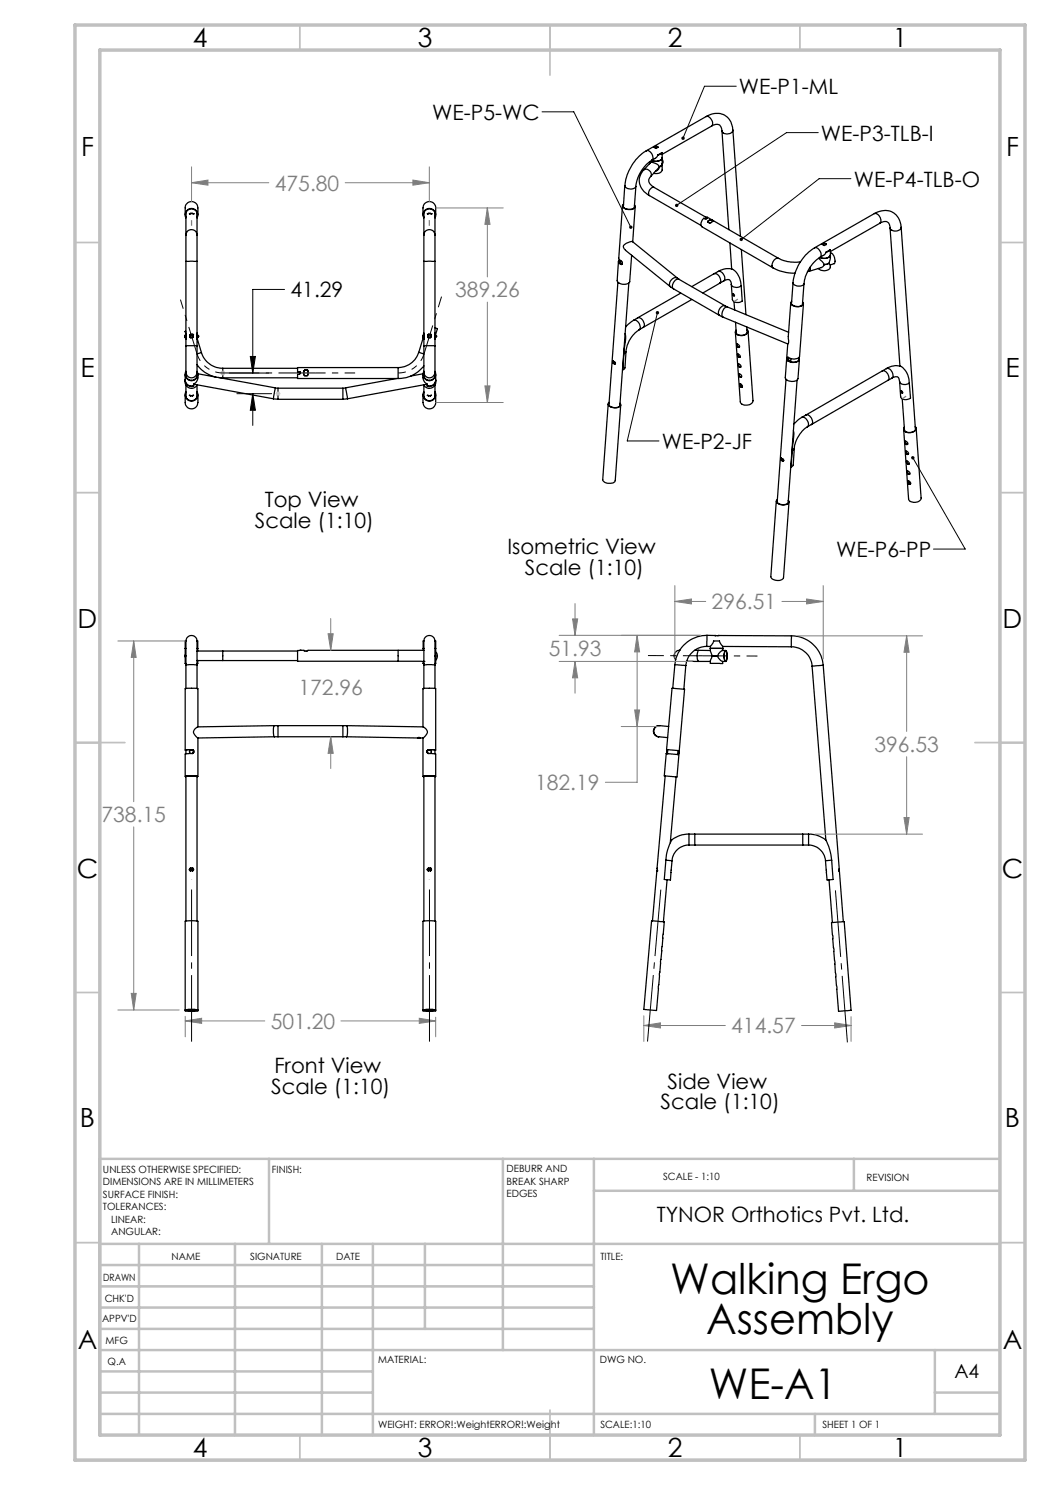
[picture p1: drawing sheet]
<svg xmlns="http://www.w3.org/2000/svg" width="210mm" height="297mm" viewBox="0 0 210 297" stroke-linecap="round" stroke-linejoin="round" font-family="sans-serif">
<g fill="none" stroke="#000" stroke-width=".25">
<path d="M125 37.1a1.33 1.33 0 0 0 2.2 .2M125 37.1l-.3 4.3M127.2 37.3l-.3 4.3M128.7 34a3.1 3.1 0 0 0 1.1 5l.1 .1M128.7 34a1.02 1.02 0 0 1 1.2 .2 1.02 1.02 0 0 1 .2 1.1M129.3 30.2a9.5 9.5 0 0 0-4.3 6.9M129.3 30.2a1.24 1.24 0 0 1 1.1 1.9M129.9 39.1l10.3 6M129.9 32.3v.4v-.2a1.93 1.93 0 0 1 2 .9M130.1 35.3a1.17 1.17 0 0 0 .4 2l.3 .2M130.2 32.4l-1.5 1.6M130.4 32.1a7.2 7.2 0 0 0-3.2 5.2"/>
<path d="M130.4 32.1a1.41 1.41 0 0 0 2-.6 1.47 1.47 0 0 1-2 .6zM130.8 29.4v.1M130.8 37.5a1.08 1.08 0 0 0-.9 1.6M130.8 37.5l10.3 5.9M131.1 31.7l-.7 .4M131.1 29.2l-.3 .2M131.1 29.3l-.3 .2M131.1 29.2v.1M131.3 29.2h-.2M131.3 29.2l.3 .2M131.3 29.3h-.2M131.3 29.3l.3 .2"/>
<path d="M131.3 29.2v.1M131.6 31l-.2 .4-.4 .3M131.6 29.4v.1l-.4 .2-.4-.2M131.6 29.5h.1M131.6 29.4v.1M131.9 33.4l-.3 .6-.5 .3M131.9 33.4l-1.8 1.9M132.4 30.5l-.3 .3-.5 .2M132.4 30.5v.4M132.4 30.5l-.8 .5M132.4 30.9v1.9M132.4 32.8l-.1 .3-.4 .3"/>
<path d="M132.4 32.8v1.2a1.36 1.36 0 0 1-1.7 .7M132.4 31.9l.2 .3-.1 .6M132.5 32.8h-.1M141.2 23.3a3.3 3.3 0 0 1 3.6-.3 3.3 3.3 0 0 1 1.8 3M141.2 23.3a1.33 1.33 0 0 1 1.3 1.7l-.2 .2M141.2 23.3l-11.9 6.9M142.3 25.2l.1-.1a1.16 1.16 0 0 1 1.4-.2 1.16 1.16 0 0 1 .6 1.3M142.3 25.2l-9.9 5.7M144.4 26.2l1.4 19.7M146.6 26a1.23 1.23 0 0 1-1.1 .8 1.23 1.23 0 0 1-1.1-.6M146.6 26l1.5 21.3M37 43v-1.4a1.27 1.27 0 0 1 1.3-1.3 1.27 1.27 0 0 1 1.3 1.3v1.4"/>
<path d="M37.2 47v5.3M37.2 43.4a1.2 1.2 0 0 1 1.1-1.6 1.2 1.2 0 0 1 1.1 1.6M37.2 43.6a1.28 1.28 0 0 1 1.1-1.9 1.28 1.28 0 0 1 1.1 1.9M37.2 52.3h2.2M37.2 47a1.11 1.11 0 0 1 1.1-1.1 1.11 1.11 0 0 1 1.1 1.1M37.2 42.5v4.5M37.2 52.3v16.9M37.9 42.8h.1M38.1 42.7l-.2 .1M38.1 42.7h.4M38.1 42.7h.1M38.5 42.7l.2 .1"/>
<path d="M38.5 42.7h.1M38.7 42.8h.1M39.4 47v5.3M39.4 42.5v4.5M39.4 52.3v16.9M84.6 43v-1.4a1.27 1.27 0 0 1 1.3-1.3 1.27 1.27 0 0 1 1.2 1.3v1.4M84.8 47v5.3M84.8 43.4a1.2 1.2 0 0 1 1.1-1.6 1.2 1.2 0 0 1 1.1 1.6M84.8 43.6a1.28 1.28 0 0 1 1.1-1.9 1.28 1.28 0 0 1 1.1 1.9M84.8 52.3h2.2M84.8 47a1.11 1.11 0 0 1 1.1-1.1 1.11 1.11 0 0 1 1.1 1.1M84.8 42.5v4.5"/>
<path d="M84.8 52.3v16.9M85.5 42.8h.1M85.7 42.7l-.2 .1M85.7 42.7h.4M85.7 42.7h.1M86.1 42.7l.2 .1M86.1 42.7h.1M86.3 42.8h.1M87 47v5.3M87 42.5v4.5M87 52.3v16.9M123.6 56.4l-1.8 24.7"/>
<path d="M123.9 52.6v-.6a.51 .51 0 0 0-.2 .5 .51 .51 0 0 0 .5 .4M123.9 52.1a.47 .47 0 0 0-.1 .5 .47 .47 0 0 0 .4 .2M124 52.1a.4 .4 0 0 0 0 .5 .4 .4 0 0 0 .4 .1M124.1 52.1a.44 .44 0 0 0 .3 .6M124.2 52.8h.2M124.2 52.8v.1M124.4 52.7l-.2 .2M124.5 41.2l-.7 10.4 .2 .4a.54 .54 0 0 1 .4 .7M124.7 40.8a.44 .44 0 0 0-.2 .5 .44 .44 0 0 0 .4 .4M124.7 40.9l-.1 .3 .3 .5M125.1 50.1l9 7.3M125.8 56.6l-1.8 24.6"/>
<path d="M126.3 51l-.4 5.3a1.52 1.52 0 0 1-2.5-.2l.3-3.8M126.5 48.3h-.3a1.71 1.71 0 0 0-1.5 1.1l.4 .6M126.5 48.3l9 7.3M126.9 41a.6 .6 0 0 1 0 .7 .6 .6 0 0 1-.6 .2h-.9l-.5-.2M126.9 41.1a.63 .63 0 0 1-.2 .6 .63 .63 0 0 1-.6 .2l-1.2-.2M127 41.3l-.5 7.1M134.1 57.4l.6 .4M134.7 57.8l9.2 5.3M135.5 55.6l.3 .3M135.5 55.6a1.21 1.21 0 0 0-1.3 .4 1.21 1.21 0 0 0-.1 1.4M135.8 55.9a1.24 1.24 0 0 0-1.1 1.9M135.8 55.9l9.2 5.3"/>
<path d="M136.1 58.6l-8.6 5M138.4 59.9l-9.7 5.6M141.1 43.5h.4l14.2 8.2M141.1 43.5l.3 .1M141.4 43.6v.1l-.2 .1-.4-.2a1.21 1.21 0 0 0-.4 1.8l14.2 8.2M141.4 43.6v.1M141.4 43.6h.1M141.6 44.2v.2l.4 .3 .7-.4M141.6 44.3v.1M141.6 44.2v.1M142.1 44h.3M142.1 44l-.5 .2"/>
<path d="M142.1 44l-.5 .3M142.1 44l.3 .1M142.1 44h.1M142.1 44l.5 .3M142.4 44l.3 .2M142.4 44.1l.3 .2M142.4 44v.1M142.7 44.2v.1M142.7 44.3h.1M142.8 54.7a1.29 1.29 0 0 1 1.1 2M142.8 54.7l-4.4 2.6M143.7 54.3a2.87 2.87 0 0 1 3.4 0l.8 1.3 .3 1.6"/>
<path d="M143.7 54.3a1.29 1.29 0 0 1 1 1.9M143.7 54.3l-.9 .4M143.9 56.7l-3.3 1.9M144.7 56.2a.85 .85 0 0 1 1.1-.3 .85 .85 0 0 1 .5 1M144.7 56.2l-.8 .5M146 48.6l.3 5.2M146.3 56.9l.2 3a1.29 1.29 0 0 0 1.9 .3l-.2-3M146.3 56.9a1.29 1.29 0 0 0 1.9 .3M146.6 58.8l.3 .1v.3l-.3-.1zM146.6 58.8l.1 .3 .2 .1M148.3 49.9l.9 13M154.6 53.6a9.2 9.2 0 0 0 4.4 1"/>
<path d="M155.7 51.7l1.8 .6 1.4 .2 1.2-.1M155.7 51.7a1.27 1.27 0 0 0-1.1 1.9M158.6 56.5a1.3 1.3 0 0 0 2.2 .2M158.6 56.5l-.3 4.3M160.8 56.7l-.3 4.3M161.9 54.3h-.4M162 53.4v.6l-.1 .3M162.9 49.6a9.5 9.5 0 0 0-4.3 6.9M162.9 49.6a1.29 1.29 0 0 1 1.1 1.9M163.7 51.6l.8 .7 .3 .6M164 51.5h.1a1.49 1.49 0 0 0 2-.5 1.5 1.5 0 0 1-2.1 .5zM164 51.5a7.3 7.3 0 0 0-3.2 5.2"/>
<path d="M164.3 53.5l-2.4 .8M164.5 48.9h.1M164.8 48.6h.1M164.8 48.7h.1M164.8 48.6l-.3 .3M164.8 48.7l-.3 .2M164.8 48.6v.1M164.8 52.9l-.3 .5-.3 .1M164.9 48.6l.3 .2M164.9 48.7l.3 .2M164.9 48.6v.1M165.2 50.4l-.3 .6-.9 .5"/>
<path d="M165.2 48.8l-.3 .3-.4-.2M165.2 48.9h.1M165.2 48.8v.1M165.9 52.6l-.5 .2-.6 .1M165.9 52.6l.2 .4M166 49.9l.1 1.5M166 49.9l-.3 .4-.5 .1M166 49.9l-.8 .5M166.1 53v.4a1.51 1.51 0 0 1-2.4 .3M166.1 51.4l-.2 1.2M166.1 50.7a1.42 1.42 0 0 1 .9 1.7l-.1 .3-.8 .3M174.9 42.7a3.3 3.3 0 0 1 5.1 1.5l.2 1.3"/>
<path d="M174.9 42.7a1.31 1.31 0 0 1 1.1 2M174.9 42.7l-12 6.9M176 44.7l.3-.2a1.1 1.1 0 0 1 1.2-.1 1.1 1.1 0 0 1 .5 1.2M176 44.7l-9.9 5.6M178 45.6l2 27.6M180.2 45.5a1.25 1.25 0 0 1-2.2 .1M180.2 45.5l2.9 40.5M37 67.2h.1M37 78.9v1.6a1.27 1.27 0 0 0 1.3 1.3 1.27 1.27 0 0 0 1.3-1.3v-1.6M37 67.2l.2 .6M37 74.9v1a1.3 1.3 0 0 0 1.7 1.2v.1M37.2 69.2v5.3"/>
<path d="M37.2 78.3a1.28 1.28 0 0 0 1.1 1.9 1.28 1.28 0 0 0 1.1-1.9M37.2 78.5a1.2 1.2 0 0 0 1.1 1.6 1.2 1.2 0 0 0 1.1-1.6M37.2 66.6l-.2 .5 .2 .7M37.2 66.2l-.2 .1 .1 .4M37.2 74.3a1.27 1.27 0 0 0 1.1 1.8 1.27 1.27 0 0 0 1.1-1.8M37.2 74.4a1.19 1.19 0 0 0 1.1 1.7 1.19 1.19 0 0 0 1.1-1.7M37.2 69.2h2.2M37.2 74.5a1.11 1.11 0 0 0 1.1 1.1 1.11 1.11 0 0 0 1.1-1.1M37.2 74.5v.8M37.2 77v2.4M38 67.2a.3 .3 0 0 1 .3-.3 .3 .3 0 0 1 .3 .3M38 67l.1 .6 .5-.1v-.5"/>
<path d="M38.1 66.9l-.1 .1M38.1 66.9h.4M38.1 66.9h.1M38.1 79.1h.4M38.1 79.1h-.2l.2 .1M38.1 79.2h.4M38.1 79.1v.1M38.5 77.2v.1M38.5 79.1h.2l-.2 .1M38.5 79.1v.1M38.5 66.9l.1 .1M38.5 66.9h.1"/>
<path d="M38.7 77.1v.1M38.7 77.2l-.2 .1M39.4 72.9a6.4 6.4 0 0 0 5.2 2.7M39.4 69.2v5.3M39.4 67.8l.1-.3-.1 .2 .9 2.8M39.4 66.6l.1 .5-.1 .7M39.4 74.5v.8M39.4 77v2.4M39.4 75.1v.1M39.4 77a1.3 1.3 0 0 1-1.6 .6 1.3 1.3 0 0 1-.8-1.6 1.28 1.28 0 0 0 1.5 1.3M39.5 67.2h.1M39.5 67.2v.3"/>
<path d="M39.5 67.2v.4M39.5 67.2l-.1 .6M39.5 75.6a1.34 1.34 0 0 1-.8 1.2l16 3M39.5 74.8l3.7 .6M39.6 74.9v.7M40.3 70.5a4.5 4.5 0 0 0 4.3 3.2M40.3 70.5l-.9 .3M43.6 75.5l11.5 2.1M44.6 73.7v1.9M44.6 75.6h14.9M44.6 73.7h14.9M54.7 79.8l.9 .1"/>
<path d="M55.1 77.6h.5M55.1 77.6l-.4 2.2M55.6 77.6v2.3M55.6 77.6h13M55.6 79.9h13M59.5 74.4h.1M59.5 74.4h.3M59.8 74.4h.2v.3l-.5 .2v.8h20.1M59.8 74.4h.1M60.8 74.3v.7l.2 .2 .5-.1 .1-.8M61 74l-.2 .3M61 74h.1"/>
<path d="M61 74h.4M61.4 74l.2 .3M61.4 74h.1M68.6 77.6v2.3M69.1 77.6h-.5M69.1 77.6l.4 2.2M69.5 79.8l-.9 .1M79.3 75.7l-10.2 1.9M79.6 73.5h-20.1v.9M79.6 73.5v2.2M83.7 70.5a4.4 4.4 0 0 1-4.1 3M83.7 70.5l1.1 .3"/>
<path d="M84.6 78.9v1.6a1.27 1.27 0 0 0 1.3 1.3 1.27 1.27 0 0 0 1.2-1.3v-1.6M84.6 74.9v.7M84.6 67.2h.1M84.6 67.2l.1 .3M84.6 67.2l.2 .6zM84.6 75.6a1.34 1.34 0 0 0 .9 1.2l-16 3M84.6 74.8l-2.4 .4M84.7 67.5l-1 3M84.7 77a1.3 1.3 0 0 0 1.7 .6 1.3 1.3 0 0 0 .7-1.6 1.27 1.27 0 0 1-1.4 1.3M84.8 73.2a6.4 6.4 0 0 1-5.2 2.5M84.8 69.2v5.3M84.8 78.3a1.28 1.28 0 0 0 1.1 1.9 1.28 1.28 0 0 0 1.1-1.9"/>
<path d="M84.8 78.5a1.2 1.2 0 0 0 1.1 1.6 1.2 1.2 0 0 0 1.1-1.6M84.8 66.6l-.2 .5 .2 .7-.1-.3M84.8 74.3a1.27 1.27 0 0 0 1.1 1.8 1.27 1.27 0 0 0 1.1-1.8M84.8 74.4a1.19 1.19 0 0 0 1.1 1.7 1.19 1.19 0 0 0 1.1-1.7M84.8 69.2h2.2M84.8 74.5a1.11 1.11 0 0 0 1.1 1.1 1.11 1.11 0 0 0 1.1-1.1M84.8 74.5v.8M84.8 77v2.4M84.8 75.1l-.1 .1M85.4 77.2h.3M85.4 77.2l.3 .1M85.5 77.1l-.1 .1"/>
<path d="M85.6 67.2a.3 .3 0 0 1 .3-.3 .3 .3 0 0 1 .3 .3M85.7 66.9v.7l.5-.1v-.5M85.7 66.9h.4M85.7 66.9h.1M85.7 79.1h.4M85.7 79.1h-.2l.2 .1M85.7 79.2h.4M85.7 79.1v.1M85.7 77.2v.1M86.1 66.9l.1 .1M86.1 66.9h.1M86.1 79.1h.2l-.2 .1"/>
<path d="M86.1 79.1v.1M87 69.2v5.3M87 66.6l.1 .5-.1 .7M87 65.6l.5 .1-.4 1.3M87 74.5v.8M87 77v2.4M87.1 67.2h.1M87.1 67.2l-.1 .6M87.1 74.9v1a1.28 1.28 0 0 1-1.4 1.3M122.5 72.3l.2-.1a.35 .35 0 0 1 .3 .2 .35 .35 0 0 1-.1 .4M122.5 72.4l.1 .2M122.5 72.3v.1"/>
<path d="M122.6 72.2h.1M122.6 72.4l.1 .2M122.6 72.2v.2M122.6 72.2l-.1 .1M122.6 72.4h-.1M122.6 72.6l.3 .2M122.7 72.6l.2 .2M122.7 72.6h-.1M122.9 72.8h.1M124.5 73.3l.1 .1M125 66.7a6.6 6.6 0 0 1-.2 3.1v.9M125.2 70.3l-.2 3.3-.4 .4 .2-3.3"/>
<path d="M125.2 70.3l-.4 .4M126.7 64.1l-1.6 1.3M126.7 64.1a1.24 1.24 0 0 1 1.1 1.9M127.5 63.6a1.29 1.29 0 0 1 1.2 1.9M127.5 63.6l-.8 .5M127.8 66a6 6 0 0 0-2.6 4.3M128.7 65.5l-.9 .5M143.9 63.1l.7 .3M144.6 63.4l13 5.4M145 61.2l.5 .2M145 61.2a1.27 1.27 0 0 0-1.1 1.9M145.5 61.4a1.43 1.43 0 0 0-.9 2"/>
<path d="M145.5 61.4l12.2 5.1M146.8 60.4l.1 1.6M147.1 64.4l.1 2.3M147.4 68.8h.1a.38 .38 0 0 1 .4 .2 .38 .38 0 0 1-.2 .5 .55 .55 0 0 1-.3-.7zM147.4 68.8a.45 .45 0 0 0 .5 .6M147.5 70.8h.2a.36 .36 0 0 1 .3 .3 .36 .36 0 0 1-.2 .4 .52 .52 0 0 1-.3-.7zM147.6 70.8a.45 .45 0 0 0 .4 .6M147.6 72.8h.1a.38 .38 0 0 1 .4 .2 .38 .38 0 0 1-.1 .5l-.3-.2zM147.7 72.8a.47 .47 0 0 0 .5 .6M147.8 74.8h.1a.38 .38 0 0 1 .4 .2 .38 .38 0 0 1-.2 .5 .55 .55 0 0 1-.3-.7zM147.8 74.8a.45 .45 0 0 0 .5 .6M147.9 76.8a.44 .44 0 0 1 .5 .6 .55 .55 0 0 1-.5-.6z"/>
<path d="M148 76.7v.1a.45 .45 0 0 0 .4 .6 .5 .5 0 0 1-.3-.6M148.1 76.8l.2 .4 .2 .1M149.4 65.4v1.1M149.4 66a.89 .89 0 0 1-.2 .9 .89 .89 0 0 1-1 .2 .77 .77 0 0 1-1-1M149.4 65.9a.7 .7 0 0 1 .1 .7 .7 .7 0 0 1-.7 .4 1.2 1.2 0 0 1-1.7-.6l.1-.4M149.6 66.2l1 13.9a1.43 1.43 0 0 1-2.5 .3l-1-14M157.2 75.9l-1.8 24.6M157.5 71.8l.1 .4M157.5 71.6v.2M157.5 71.6h.1M157.5 71.8h.1M157.6 68.8l-.5 6.7a1.61 1.61 0 0 0 2.5 .3l.3-3.9"/>
<path d="M157.6 71.8l.1 .3M157.6 71.5v.1M157.6 71.6v.2M157.7 71.5a.36 .36 0 0 0 0 .5 .36 .36 0 0 0 .5 0l-.1-.3M157.7 72.1l-.1 .1M157.7 71.5a.48 .48 0 0 0 .4 .7M158.2 60.6l-.5 7.1a.98 .98 0 0 1-.1 1.1M158.3 60.3a.59 .59 0 0 0-.1 .6 .59 .59 0 0 0 .7 .3 1.35 1.35 0 0 0 1.8-.5l-.2-.3M158.3 60.4a.56 .56 0 0 0 0 .6 .56 .56 0 0 0 .6 .2 1.19 1.19 0 0 0 1.7-.5l-.1-.2M159.4 76l-1.8 24.6M159.7 71.6l.1 .1M159.7 71.5v.6"/>
<path d="M159.8 71.5v.2M159.8 71.7a.93 .93 0 0 1-1.4 .7l-.7-.3M159.8 71.7h.1M159.8 71.7a.84 .84 0 0 1-1.1 .8l-1.1-.3M160.7 60.8l-.8 10.4a1.55 1.55 0 0 1-2.2 .3l-.2 .1M176.5 74.2a1.26 1.26 0 0 1 1.1 1.9M176.5 74.2l-15.3 8.8M177.3 73.7a2.64 2.64 0 0 1 4 .8l.5 1.3 .1 .8M177.3 73.7a1.27 1.27 0 0 1 1.1 1.9M177.3 73.7l-.8 .5M177.6 76.1l-15.3 8.8M178.4 75.6l.6-.3h.4a.81 .81 0 0 1 .5 1"/>
<path d="M178.4 75.6l-.8 .5M179.9 76.3l.2 3a1.26 1.26 0 0 0 2 .3l-.2-3M179.9 76.3a1.26 1.26 0 0 0 2 .3M180.2 78.2h.2a.2 .2 0 0 1 .2 .2 .2 .2 0 0 1-.2 .2zM180.3 78.2l.2 .4M180.4 79.8l.5 6.3M121.6 80.8l-1.1 15.1a1.52 1.52 0 0 0 2.5 .2l1.1-15.1M121.8 80.6a.67 .67 0 0 0 .1 .7 .67 .67 0 0 0 .7 .2 .96 .96 0 0 0 1.4-.7v-.1M121.8 80.5a.57 .57 0 0 0-.1 .6 .57 .57 0 0 0 .5 .4h.2a1.19 1.19 0 0 0 1.7-.6l-.1-.3M155.5 99.9a.55 .55 0 0 0-.2 .6 .55 .55 0 0 0 .6 .4 1.53 1.53 0 0 0 1.9-.5l-.1-.3M156.2 91.7l.1-.1a.37 .37 0 0 1 .3 .2 .37 .37 0 0 1 0 .4h-.1M156.2 91.8v.3"/>
<path d="M156.2 91.7v.1M156.2 91.8l.1 .2M156.2 91.8h.1M156.2 92.1l.3 .1M156.2 91.6v.1M156.2 91.7h.1M156.3 92l.3 .2M156.3 92l-.1 .1M156.5 92.2h.1M156.6 92.2h.1M158.2 92.8h.1M158.7 86.1l.1 .6-.4 3.4"/>
<path d="M158.9 89.7l-.3 3.3-.4 .4 .2-3.3M158.9 89.7l-.5 .4M160.4 83.5l-1.7 1.3M160.4 83.5a1.29 1.29 0 0 1 1.1 1.9M161.2 83a1.26 1.26 0 0 1 1.1 1.9M161.2 83l-.8 .5M161.5 85.4a6.2 6.2 0 0 0-2.6 4.3M162.3 84.9l-.8 .5M181 88.3l.1-.1a.39 .39 0 0 1 .4 .3 .39 .39 0 0 1-.1 .4l-.3-.2zM181.1 88.2a.47 .47 0 0 0 .4 .7M181.2 90.2a.39 .39 0 0 1 .5 .2 .39 .39 0 0 1-.2 .5 .55 .55 0 0 1-.3-.7zM181.2 90.2a.45 .45 0 0 0 .5 .6"/>
<path d="M181.3 92.2a.42 .42 0 0 1 .4 .2 .42 .42 0 0 1 0 .5l-.4-.3zM181.4 92.2a.45 .45 0 0 0 .4 .6M181.4 94.2h.1a.39 .39 0 0 1 .4 .2 .39 .39 0 0 1-.1 .5l-.3-.2zM181.5 94.2a.5 .5 0 0 0 .5 .6M181.6 96.2a.39 .39 0 0 1 .5 .2 .39 .39 0 0 1-.2 .5 .55 .55 0 0 1-.3-.7zM181.6 96.2a.47 .47 0 0 0 .5 .6M181.7 96.2a.5 .5 0 0 0 .4 .6l-.3-.3v-.3M183.1 85.4a.75 .75 0 0 1-.8 1.1 .95 .95 0 0 1-1.4-1M183.1 85.3a.85 .85 0 0 1-.1 1 .85 .85 0 0 1-.9 .2 .9 .9 0 0 1-1-.1 .9 .9 0 0 1-.3-.9l.1-.1M183.2 85.7l1 13.9a1.39 1.39 0 0 1-1.2 .9 1.39 1.39 0 0 1-1.3-.7l-1-13.9M155.3 100.2l-1.1 15.1a1.62 1.62 0 0 0 2.4 .4l1.2-15.3M155.5 100a.65 .65 0 0 0 .1 .7 .65 .65 0 0 0 .6 .2h.2a.92 .92 0 0 0 1.3-.7"/>
<path d="M37 131.2h.2zM37 132.7h.2zM37 129.7h.2zM37 130.9v.5M37.2 128.2a1.11 1.11 0 0 1 1.1-1.1 1.11 1.11 0 0 1 1.1 1.1M37.2 128.2v4.8M37.2 128.2h-.2v4.5M37.2 133l.6-.1 1.6 .1M37.2 133v4.7M39.4 132.1h5.2M39.4 132.1h.1M39.4 128.2v4.8"/>
<path d="M39.4 132.7h.1zM39.4 129.7h.1zM39.4 128.2h.1v2M39.4 133v4.7M39.5 132.1v.6M44.6 130.2h-5.2M44.6 130.2v1.9M44.6 132.1h14.9M44.6 130.2h14.9M60 130.1h.8l.1 .1h.6l.1-.1h18M60 130.1h-.5v2.2h20.1M60 130.1h.1"/>
<path d="M79.6 132.3h5.2M79.6 130.1h5.2M79.6 130.1v2.2M84.6 132.7h.2zM84.6 129.7h.2zM84.6 132.3v.4M84.8 132.3h.1M84.8 128.2a1.11 1.11 0 0 1 1.1-1.1 1.11 1.11 0 0 1 1.1 1.1M84.8 128.2v4.8M84.8 128.2h-.2v1.9M84.8 133l.6-.1 1.6 .1M84.8 133v4.7"/>
<path d="M87 128.2v4.8M87 131.2h.1zM87 132.7h.1zM87 129.7h.1zM87 128.2h.1v4.5M87 133v4.7M87.1 130.4a1.15 1.15 0 0 1 0 1.6M135 132.9l2.2 .2M135 132.9l-.5 4.8M135.9 130.1a1.1 1.1 0 0 0-1 .6 1.1 1.1 0 0 0 .2 1.2M135.9 130.1h.1M137.2 133.1l-.4 4.8"/>
<path d="M137.3 132.3h2.4M138.9 130.1h.8M139.7 130.1a2.1 2.1 0 0 0 0 2.2M139.7 132.3h2.4M139.7 130.1h2.4M141.4 129.3a4.2 4.2 0 0 0-4.2 3.8M141.4 129.3h.7M141.4 127.1a6.5 6.5 0 0 0-6.4 5.8M141.4 127.1v2.2M141.4 127.1h1.6M142.1 129.3v.9l.3 1M142.1 129.7h2.5z"/>
<path d="M142.1 129.3l.5-.7a.59 .59 0 0 1 .9-.4h.4l.7 1.1M142.4 131.2h1.1M142.4 131.2l-.3 1v.5h2.4v-.4M143 127.1h.1M143 127.1h.7M143.5 131.2a1.59 1.59 0 0 0 1 1.1h.6M143.7 127.1h.1M143.7 127.1l14.6 .1M144.6 129.3v.8M144.6 129.3l13.7 .1M145 130.3l.1-.1a1.32 1.32 0 0 1 .2 1.6l-.1 .4a1.8 1.8 0 0 1-.2-1.9zM145 130.1h.1a1.93 1.93 0 0 1 0 2.2l-.1-.1-.2-.6v-.8z"/>
<path d="M145.1 130.1h-.6a1.61 1.61 0 0 0-1 1.1M158.3 129.4a4.2 4.2 0 0 1 4.1 3.8M158.3 127.2a6.4 6.4 0 0 1 6.3 5.9M158.3 127.2v2.2M162.4 133.2l2.8 34.8M164.6 133.1l4.1 51.2M164.6 133.1l-2.2 .1M37 155.3l1.3-.1zM37.2 150v.8M37.2 155.3v28.9M38.3 155.2l1.3 .1zM38.3 149.9a.39 .39 0 0 1 .4 .4 .39 .39 0 0 1-.3 .4"/>
<path d="M38.3 149.9a.4 .4 0 0 0-.4 .4 .4 .4 0 0 0 .3 .4M38.3 149.9l-.3 .2-.1 .3M38.3 149.9l.3 .1 .1 .4M38.5 149.9l-1.5 .1 1.5-.1M38.5 149.9l.2 .3M38.5 149.9h.1M38.5 150.7l-1.5 .1v4.5M38.7 150.5l-.2 .2M38.7 150.2v.3M38.7 150.2h.1M38.7 150.5h.1M39.4 155.3v28.9"/>
<path d="M39.6 145.4v-7.6l-2.6-.1v12.3M39.6 147.6v7.7M54.9 145.1h.7M54.9 145.1l-15.4 .3a1.09 1.09 0 0 0-.8 .9 1.09 1.09 0 0 0 .6 1.1l.2 .2 15.4-.2M54.9 145.1a3.3 3.3 0 0 0 0 2.3M54.9 147.4h.7M55.6 145.1v2.3M55.6 145.1h13M55.6 147.4h13M68.6 147.4h.7M68.6 145.1h.7M68.6 145.1v2.3"/>
<path d="M69.3 147.4l14.2 .2M69.3 145.1l15.4 .3a1.09 1.09 0 0 1 .7 .9 1.09 1.09 0 0 1-.5 1.1l-.3 .2h-.6M69.3 145.1a3.3 3.3 0 0 1 0 2.3M83.5 147.6h.6zM83.6 147.6h.5M84.6 145.4v-7.6l2.5-.1v12.3M84.6 147.6v7.7M84.6 155.3l1.3-.1zM84.8 155.3v28.9M85.4 150.5l.2 .2 1.5 .1v4.5M85.4 150.2v.3M85.4 150.5h.1"/>
<path d="M85.4 150.2h.1M85.5 150.5l.2 .2M85.5 150.2v.3M85.7 149.9l-.3 .3M85.7 149.9l1.4 .1zM85.7 149.9h.1M85.7 149.9l-.2 .3M85.9 155.2l1.2 .1zM85.9 149.9a.4 .4 0 0 1 .4 .4 .4 .4 0 0 1-.3 .4M85.9 149.9a.39 .39 0 0 0-.4 .4 .39 .39 0 0 0 .3 .4M85.9 149.9l-.4 .2v.3M85.9 149.9l.2 .1 .2 .4"/>
<path d="M87 150v.8M87 155.3v28.9M131.8 147.4l1.7 .1M132 145.1a1.12 1.12 0 0 0-1.3 1 1.12 1.12 0 0 0 1.1 1.3M132 145.1a1.12 1.12 0 0 0-1.2 1 1.12 1.12 0 0 0 1 1.3M132 145.1l1.7 .2M133 155.2l-1.6 19M133.3 149.9l.1 .3M133.3 150.5v.2M133.3 150.5h.1M133.4 150.2h.1M133.4 150.2l-.1 .3"/>
<path d="M133.4 150.7h.1M133.4 150.5l-.1 .2M133.4 149.9l.1 .3M133.5 150.2l-.1 .3M133.5 149.9l-.1 .8M135.2 155.4l-1.1 13.2M135.6 150.1l.1 .3M135.6 150.7l-.1 .2M135.6 150.7h.1M135.7 150.2l-.1 .6M135.7 150.4l-.1 .3M135.7 150.4h.1"/>
<path d="M135.7 150.4v-.3l-2.4-.2 1.1-12.2 2.5 .2-1.5 17.5-2.5-.2 .3-4.5 2.4 .2 .1-.2M135.7 150.4v.3M37.9 173.9l.1 .3h.5M37.9 173.9l.2-.1zM38.1 174.2a.24 .24 0 0 1 .2-.2 .24 .24 0 0 1 .2 .2M38.1 173.8h.4M38.1 173.7h.4M38.1 173.7l-.2 .2M38.1 173.7h.1M38.1 173.8h.1M38.5 173.8l.2 .2zM38.5 173.7l.2 .1v.3l-.2 .1"/>
<path d="M38.5 173.7h.1M38.5 173.8h.1M85.5 173.9v.1l.2-.2zM85.7 174.2a.24 .24 0 0 1 .2-.2 .24 .24 0 0 1 .2 .2M85.7 173.8h.4M85.7 173.7h.4M85.7 173.7a.29 .29 0 0 0-.2 .4 .29 .29 0 0 0 .5 .1h.1M85.7 173.7h.1M85.7 173.8h.1M86.1 173.8l.2 .2zM86.1 173.7l.2 .1v.3l-.2 .1M86.1 173.7h.1"/>
<path d="M86.1 173.8h.1M131.4 174.2h.1M131.4 174.2l-.9 10M133.2 172l-.3 3.9 .6 .1h.6l.3-3.8M133.2 172l1.2 .2M133.4 175.9l-.7 8.5M137.8 169a3.4 3.4 0 0 0-3.4 3.2M137.8 166.8a5 5 0 0 0-3.5 1.3 9.6 9.6 0 0 0-1.1 3.9M137.8 166.8v2.2M137.8 166.8h23.9M137.8 169h23.9M139 166.8v2.2"/>
<path d="M160.5 166.8v2.2M161.7 169a3.5 3.5 0 0 1 3.4 3.2M161.7 166.8a5.4 5.4 0 0 1 3.4 1.2M161.7 166.8v2.2M165.1 168l.1 .1a9.6 9.6 0 0 1 1.1 3.9M165.8 176l.7 8.5M166.3 172l.3 3.9h-.2l-1 .1-.3-3.8M166.3 172l-1.2 .2M37 184.3l.8-.2 1.8 .2v17.9h-.3h-2.3zM84.6 184.3l.8-.2 1.7 .2v17.9h-.3h-2.2zM130.3 184.1l2.6 .3-1.6 17.7-2.5-.2zM166.3 184.5l2.5-.2 1.4 17.8-2.5 .2z"/>
<path d="M37 202l.6-.1 2 .1-.7 .1zM37.1 202l1.8-.1 .6 .1-1.8 .1zM84.6 202l2-.1 .5 .1zM84.7 202l1.8-.1 .6 .1-1.8 .1z"/>
<circle cx="38.3" cy="67.2" r=".3"/>
<circle cx="85.9" cy="67.2" r=".31"/>
</g>
<path d="M23.6 128.2h13.4M26.7 128.2l.5 3.3h-1zM26.7 128.2v32.1M26.7 165.4v36.6M23.6 202h12.2" fill="none" stroke="#808080" stroke-width=".2"/>
<g fill="none" stroke="#c0c0c0" stroke-width=".35">
<path d="M60 5v5M110 5v10M160 5v5M15 48.5h5M200 48.5h5M15 98.5h5M200 98.5h5M15 148.5h10M195 148.5h10M15 198.5h5M200 198.5h5M15 248.5h5"/>
<path d="M200 248.5h5M60 287v5M110 282v10M160 287v5"/>
</g>
<g fill="none" stroke="#c0c0c0" stroke-width=".5">
<path d="M53.8 231.8v17M100.6 231.8v38.2M118.8 231.8v55.2M118.8 238.2h81.2M170.8 231.8v6.4M200 231.8h-180v55.2M20 248.8h180M20 257.3h98.8M20 253h98.8M27.8 248.8v38.2M47 248.8v38.2M64.4 248.8v38.2"/>
<path d="M74.6 248.8v38.2M85 248.8v17M20 265.8h98.8M20 261.5h98.8M20 278.5h54.6M20 274.3h54.6M20 270h180M187 278.5h13M187 270v12.8M20 282.8h180M163 282.8v4.2"/>
</g>
<path d="M15 5h190v287h-190zM20 10h180v277h-180z" fill="none" stroke="#c0c0c0" stroke-width=".7"/>
<path d="M26.7 128.2l.5 3.3h-1z" fill="#808080"/>
<path d="M26.2 198.7h1l-.5 3.3z" fill="none" stroke="#808080" stroke-width=".2"/>
<path d="M26.2 198.7h1l-.5 3.3z" fill="#808080"/>
<path d="M37 204.2l3.3-.5v1zM37 203.3v4.1M37 204.2h16M68.2 204.2h18.9M87.1 203.4v4" fill="none" stroke="#808080" stroke-width=".2"/>
<path d="M37 204.2l3.3-.5v1z" fill="#808080"/>
<path d="M83.9 203.7l3.2 .5-3.2 .5z" fill="none" stroke="#808080" stroke-width=".2"/>
<path d="M83.9 203.7l3.2 .5-3.2 .5z" fill="#808080"/>
<path d="M65.6 126.7h1l-.5 3.4zM66.1 123.7v6.4M66.1 147.4v6.3" fill="none" stroke="#808080" stroke-width=".2"/>
<path d="M65.6 126.7h1l-.5 3.4z" fill="#808080"/>
<path d="M66.1 147.4l.5 3.3h-1z" fill="none" stroke="#808080" stroke-width=".2"/>
<path d="M66.1 147.4l.5 3.3h-1z" fill="#808080"/>
<path d="M38.3 36.5l3.3-.5v1zM38.3 33.4v6.9M38.3 36.5h15.5M69 36.5h16.9M85.9 33.4v6.9" fill="none" stroke="#808080" stroke-width=".2"/>
<path d="M38.3 208.3v-30.4M85.9 208.3v-30.4" fill="none" stroke="#000" stroke-width=".2" stroke-dasharray="15.2 1.3 1.3 1.3" stroke-dashoffset="1.9" stroke-linecap="butt"/>
<path d="M38.3 175.9v.1M85.9 175.9v.1" fill="none" stroke="#808080" stroke-width=".25"/>
<path d="M38.3 36.5l3.3-.5v1z" fill="#808080"/>
<path d="M82.6 36l3.3 .5-3.3 .5z" fill="none" stroke="#808080" stroke-width=".2"/>
<path d="M82.6 36l3.3 .5-3.3 .5z" fill="#808080"/>
<path d="M87.1 41.6h13.5M97.5 41.6l.5 3.3h-1zM97.5 41.6v13.8M97.5 60.4v20.1M87.1 80.5h13.5" fill="none" stroke="#808080" stroke-width=".2"/>
<path d="M97.5 41.6l.5 3.3h-1z" fill="#808080"/>
<path d="M97 77.2h1l-.5 3.3z" fill="none" stroke="#808080" stroke-width=".2"/>
<path d="M97 77.2h1l-.5 3.3z" fill="#808080"/>
<path d="M56.9 57.9h-6.3v16.7M45.8 74.6h7.9M47.4 78.7h6.9M50.1 71.3h1l-.5 3.3zM50.6 78.7l.5 3.4h-1zM50.6 78.7v6.4" fill="none" stroke="#000" stroke-width=".2"/>
<path d="M44.1 74.6h.9M44.2 74.3l.7 .7M44.6 74.1v1M44.9 74.3l-.7 .7M55.1 78.7h1M55.2 78.4l.8 .7M55.6 78.2v1M56 78.4l-.8 .7" fill="none" stroke="#c0c0c0" stroke-width=".2"/>
<path d="M50.1 71.3h1l-.5 3.3zM50.6 78.7l.5 3.4h-1z" fill="#000"/>
<path d="M39.4 70.8a5.4 5.4 0 0 0 5.2 3.8M79.6 74.6a5.4 5.4 0 0 0 5.2-3.8" fill="none" stroke="#000" stroke-width=".2" stroke-dasharray="15.2 1.3 1.3 1.3" stroke-dashoffset="13.7" stroke-linecap="butt"/>
<path d="M159.6 127.2h24.9M181.3 127.2l.5 3.3h-1zM181.3 127.2v19.1M181.3 151.3v15.5M163 166.8h21.5" fill="none" stroke="#808080" stroke-width=".2"/>
<path d="M44.6 74.6h18.4" fill="none" stroke="#000" stroke-width=".2" stroke-dasharray="15.2 1.3 1.3 1.3" stroke-dashoffset="7.9" stroke-linecap="butt"/>
<path d="M39.4 70.8l-1.1-3.6M84.8 70.8l1.1-3.6" fill="none" stroke="#000" stroke-width=".2" stroke-dasharray="15.2 1.3 1.3 1.3" stroke-linecap="butt"/>
<path d="M63 74.6h8" fill="none" stroke="#000" stroke-width=".2" stroke-dasharray="15.2 1.3 1.3 1.3" stroke-dashoffset="13.1" stroke-linecap="butt"/>
<path d="M38.3 67.2l-2.2-7.3" fill="none" stroke="#000" stroke-width=".2" stroke-dasharray="15.2 1.3 1.3 1.3" stroke-dashoffset="13.3" stroke-linecap="butt"/>
<path d="M85.9 67.2l2.4-7.9" fill="none" stroke="#000" stroke-width=".2" stroke-dasharray="15.2 1.3 1.3 1.3" stroke-dashoffset="13" stroke-linecap="butt"/>
<path d="M38.3 44v1.2M85.9 44v1.2" fill="none" stroke="#808080" stroke-width=".25"/>
<path d="M181.3 127.2l.5 3.3h-1z" fill="#808080"/>
<path d="M180.8 163.5h1l-.5 3.3z" fill="none" stroke="#808080" stroke-width=".2"/>
<path d="M180.8 163.5h1l-.5 3.3z" fill="#808080"/>
<path d="M124.2 127.1h15.9M127.4 127.1v29.4h-6.3M124.2 145.3h7.8M126.9 142h1l-.5 3.3z" fill="none" stroke="#808080" stroke-width=".2"/>
<path d="M126.9 142h1l-.5 3.3z" fill="#808080"/>
<path d="M127.4 127.1l.5 3.3h-1z" fill="none" stroke="#808080" stroke-width=".2"/>
<path d="M127.4 127.1l.5 3.3h-1z" fill="#808080"/>
<path d="M128.8 205.1l3.3-.5v1zM128.8 203.2v5.1M128.8 205.1h16.3M160.3 205.1h9.9M170.2 203.3v5" fill="none" stroke="#808080" stroke-width=".2"/>
<path d="M128.8 205.1l3.3-.5v1z" fill="#808080"/>
<path d="M166.9 204.6l3.3 .5-3.3 .5z" fill="none" stroke="#808080" stroke-width=".2"/>
<path d="M166.9 204.6l3.3 .5-3.3 .5z" fill="#808080"/>
<path d="M111.8 132.3h26.7M111.8 127.1h28.3M115 132.3l.5 3.3h-1zM115 120.7v6.4M115 132.3v6.3" fill="none" stroke="#808080" stroke-width=".2"/>
<path d="M115 132.3l.5 3.3h-1z" fill="#808080"/>
<path d="M114.5 123.8h1l-.5 3.3z" fill="none" stroke="#808080" stroke-width=".2"/>
<path d="M114.5 123.8h1l-.5 3.3z" fill="#808080"/>
<path d="M135 117.1v14.6M164.6 117.1v14.7M135 120.3l3.3-.5v1zM135 120.3h6.1M156.4 120.3h8.2" fill="none" stroke="#808080" stroke-width=".2"/>
<path d="M135 120.3l3.3-.5v1z" fill="#808080"/>
<path d="M161.3 119.8l3.3 .5-3.3 .5z" fill="none" stroke="#808080" stroke-width=".2"/>
<path d="M161.3 119.8l3.3 .5-3.3 .5z" fill="#808080"/>
<path d="M129.5 208.3l2.7-30.4M169.5 208.5l-2.4-30.4" fill="none" stroke="#000" stroke-width=".2" stroke-dasharray="15.2 1.3 1.3 1.3" stroke-dashoffset="1.9" stroke-linecap="butt"/>
<path d="M139.8 131.2h3.5" fill="none" stroke="#000" stroke-width=".2" stroke-dasharray="15.2 1.3 1.3 1.3" stroke-linecap="butt"/>
<path d="M143.3 131.2h8.2" fill="none" stroke="#000" stroke-width=".2" stroke-dasharray="15.2 1.3 1.3 1.3" stroke-dashoffset="13.1" stroke-linecap="butt"/>
<path d="M139.8 131.2l-10.2-.1" fill="none" stroke="#000" stroke-width=".2" stroke-dasharray="15.2 1.3 1.3 1.3" stroke-dashoffset="12.1" stroke-linecap="butt"/>
<path d="M147.6 59.8l-.8 .5M181.2 79.2l-.8 .6" fill="none" stroke="#808080" stroke-width=".25"/>
<path d="M147.2 17.2h-6.3l-4.3 10.5M108.4 22.4h6.4l11.4 23M163.7 26.5h-6.4l-22 14.6M170.2 35.7h-6.4l-15.5 12.2M131.5 62.5l-6.1 25.7h6.4M182.6 91.5l10.4 18.3h-6.3" fill="none" stroke="#000" stroke-width=".2"/>
<path d="M136.3 27.4v.4l.2 .2 .1-.3-.1 .3a.34 .34 0 0 0 .4-.5 .34 .34 0 0 0-.6-.1zM148 47.6v.5l.3-.2-.3 .2a.34 .34 0 0 0 .5 0 .34 .34 0 0 0 0-.5 .34 .34 0 0 0-.5 0zM135.1 40.8l-.1 .5 .3-.2-.3 .2a.35 .35 0 0 0 .5 .1 .35 .35 0 0 0 .1-.6 .35 .35 0 0 0-.5 0zM126 45.2h-.1a.34 .34 0 0 0 0 .4 .34 .34 0 0 0 .4 .2l-.1-.4 .1 .4a.34 .34 0 0 0 .2-.5 .34 .34 0 0 0-.5-.1zM182.3 91.3a.34 .34 0 0 0 .1 .6 .34 .34 0 0 0 .5-.3 .34 .34 0 0 0-.4-.4l.1 .3zM131.2 62.3a.33 .33 0 0 0 .1 .5 .33 .33 0 0 0 .4-.1 .33 .33 0 0 0-.1-.5l-.1 .3 .1-.3z" fill="#000"/>
<g font-size="8.5">
<text x="134.1" y="258.8">Walking Ergo</text>
<text x="141.2" y="266.9">Assembly</text>
<text x="141.8" y="279.7">WE-A1</text>
</g>
<g font-size="5.3">
<text x="38.5" y="9.5">4</text>
<text x="83.5" y="9.5">3</text>
<text x="133.5" y="9.5">2</text>
<text x="178.5" y="9.5">1</text>
<text x="16.2" y="31.3">F</text>
<text x="201.2" y="31.3">F</text>
<text x="16.1" y="75.5">E</text>
<text x="201.1" y="75.5">E</text>
<text x="15.5" y="125.5">D</text>
<text x="200.5" y="125.5">D</text>
<text x="15.4" y="175.5">C</text>
<text x="200.4" y="175.5">C</text>
<text x="16" y="225.5">B</text>
<text x="201" y="225.5">B</text>
<text x="15.5" y="269.8">A</text>
<text x="200.5" y="269.8">A</text>
<text x="38.5" y="291.5">4</text>
<text x="83.5" y="291.5">3</text>
<text x="133.5" y="291.5">2</text>
<text x="178.5" y="291.5">1</text>
</g>
<g font-size="4.2">
<text x="86.4" y="24">WE-P5-WC</text>
<text x="147.8" y="18.8">WE-P1-ML</text>
<text x="164.2" y="28.1">WE-P3-TLB-I</text>
<text x="170.8" y="37.3">WE-P4-TLB-O</text>
<text x="58.1" y="59.5">41.29</text>
<text x="132.3" y="89.7">WE-P2-JF</text>
<text x="53" y="101.4">Top View</text>
<text x="51" y="105.6">Scale (1:10)</text>
<text x="101.5" y="110.7">Isometric View</text>
<text x="167.2" y="111.4">WE-P6-PP</text>
<text x="105" y="114.9">Scale (1:10)</text>
<text x="54.9" y="214.6">Front View</text>
<text x="54.2" y="218.8">Scale (1:10)</text>
<text x="132.1" y="221.9">Scale (1:10)</text>
<text x="133.5" y="217.7">Side View</text>
<text x="131.3" y="244.3">TYNOR Orthotics Pvt. Ltd.</text>
</g>
<g font-size="4.2" fill="#808080">
<text x="55" y="38.1">475.80</text>
<text x="91.1" y="59.5">389.26</text>
<text x="142.3" y="121.9">296.51</text>
<text x="109.8" y="131.1">51.93</text>
<text x="59.7" y="139">172.96</text>
<text x="174.9" y="150.4">396.53</text>
<text x="107" y="158.1">182.19</text>
<text x="20.3" y="164.4">738.15</text>
<text x="54.1" y="205.8">501.20</text>
<text x="146.3" y="206.7">414.57</text>
</g>
<text font-size="3.9" x="190.9" y="275.5">A4</text>
<g font-size="2">
<text x="20.6" y="234.6">UNLESS OTHERWISE SPECIFIED:</text>
<text x="20.6" y="237.1">DIMENSIONS ARE IN MILLIMETERS</text>
<text x="20.6" y="239.6">SURFACE FINISH:</text>
<text x="54.4" y="234.6">FINISH:</text>
<text x="101.3" y="234.5">DEBURR AND</text>
<text x="101.3" y="237">BREAK SHARP</text>
<text x="101.3" y="239.5">EDGES</text>
<text x="132.6" y="236">SCALE - 1:10</text>
<text x="173.3" y="236.2">REVISION</text>
<text x="20.6" y="242.1">TOLERANCES:</text>
<text x="22.2" y="244.6">LINEAR:</text>
<text x="22.2" y="247.1">ANGULAR:</text>
<text x="34.3" y="252">NAME</text>
<text x="50" y="251.9">SIGNATURE</text>
<text x="67.2" y="251.9">DATE</text>
<text x="120.1" y="251.9">TITLE:</text>
<text x="20.6" y="256.1">DRAWN</text>
<text x="20.9" y="260.3">CHK'D</text>
<text x="20.4" y="264.4">APPV'D</text>
<text x="21.1" y="268.8">MFG</text>
<text x="21.5" y="273">Q.A</text>
<text x="75.6" y="272.5">MATERIAL:</text>
<text x="120" y="272.5">DWG NO.</text>
<text x="75.6" y="285.5">WEIGHT: ERROR!:WeightERROR!:Weight</text>
<text x="120.1" y="285.6">SCALE:1:10</text>
<text x="164.5" y="285.6">SHEET 1 OF 1</text>
</g>
</svg>
